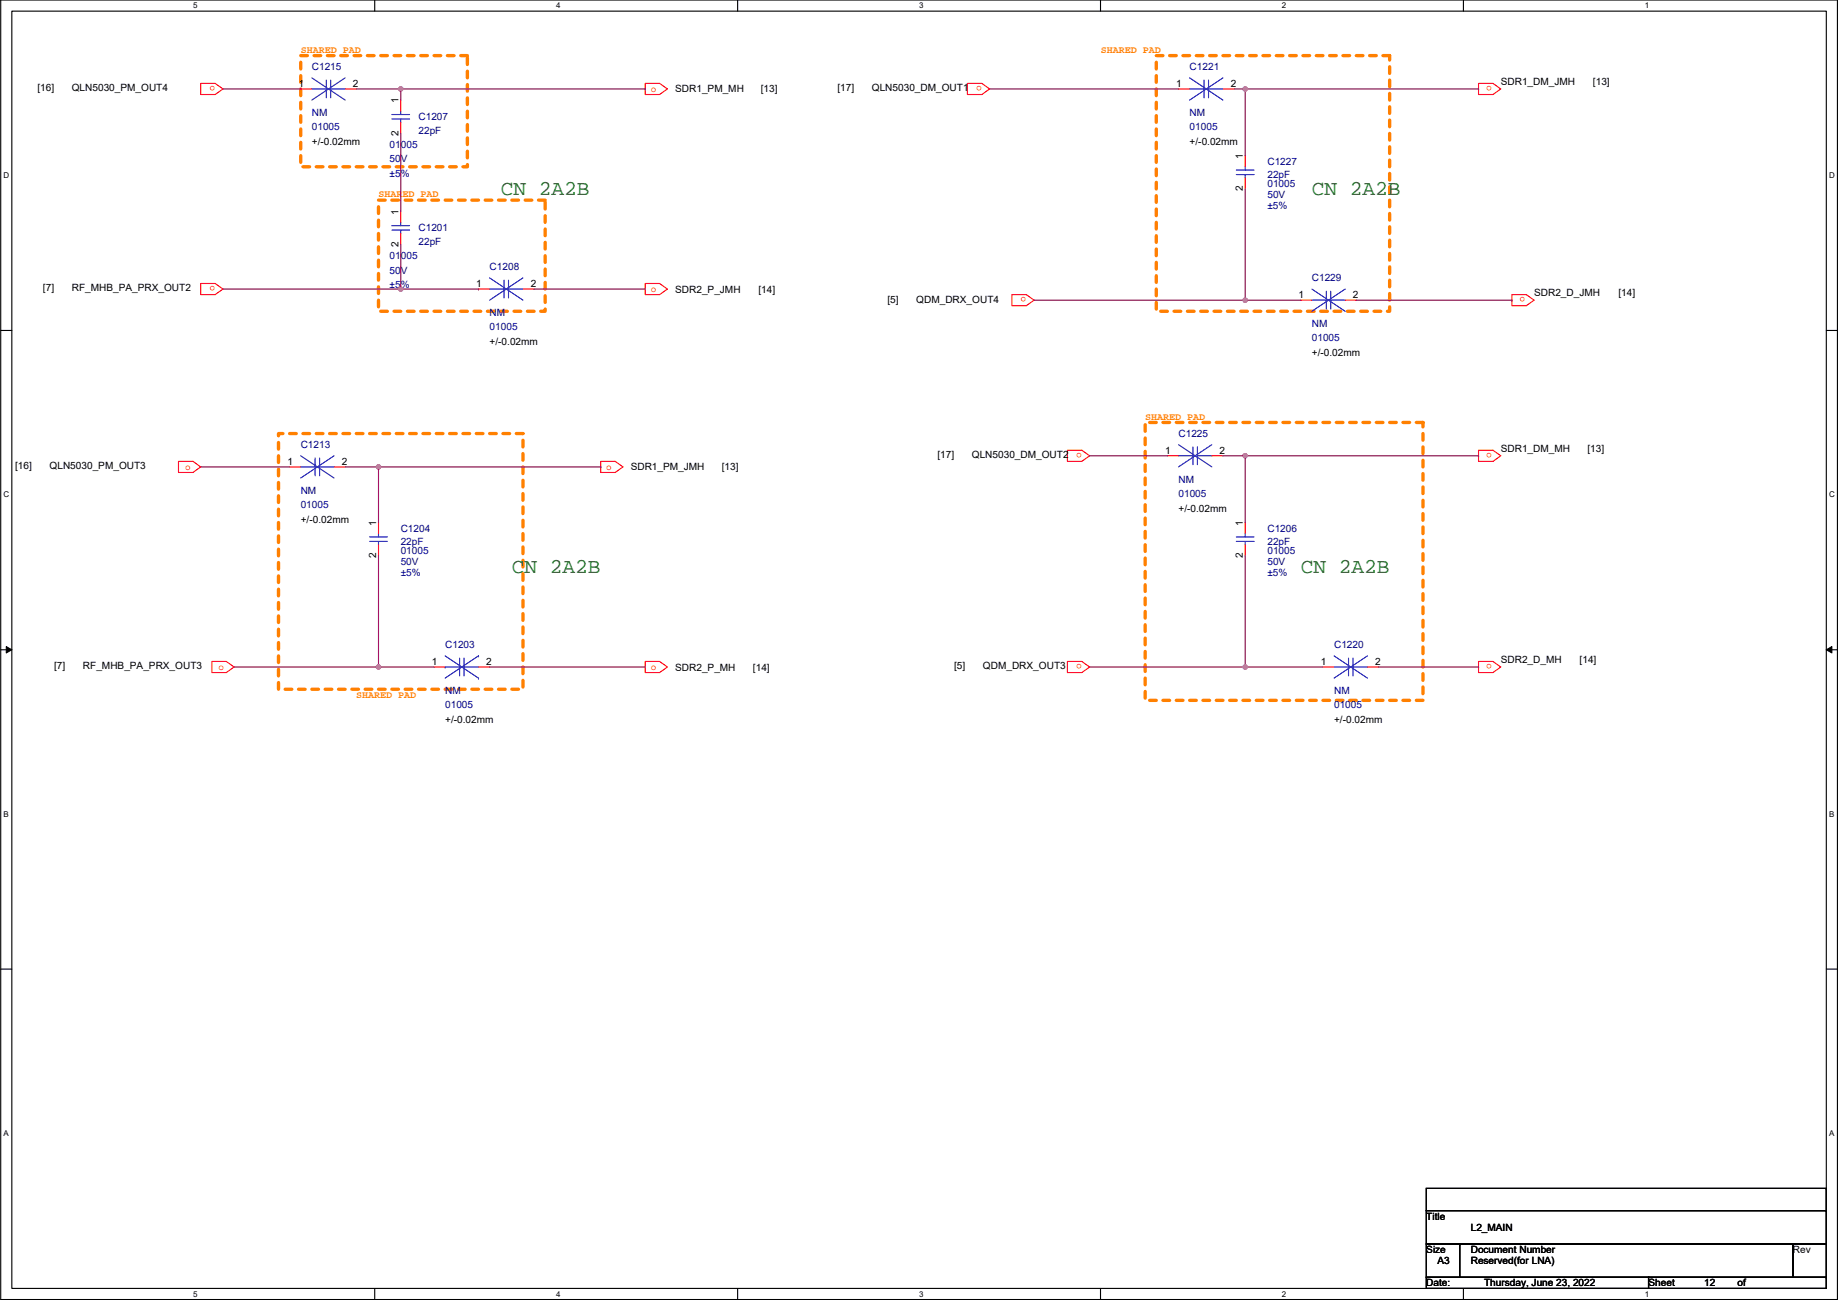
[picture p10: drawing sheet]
<svg xmlns="http://www.w3.org/2000/svg" width="420mm" height="297mm" viewBox="0 0 420 297" stroke-linecap="round" stroke-linejoin="round" font-family="sans-serif">
<path d="M.2 0h419.8v296.9h-419.8zM2.7 2.5h414.8v291.9h-414.8z" fill="none" stroke="#000" stroke-width=".25"/>
<g fill="#fff">
<path d="M44.2 .3h1v2h-1z"/>
<path d="M44.2 294.6h1v2.1h-1z"/>
</g>
<path d="M85.7 0v2.5M85.7 294.4v2.5" fill="none" stroke="#000" stroke-width=".25"/>
<g fill="#fff">
<path d="M127.1 .3h1v2h-1z"/>
<path d="M127.1 294.6h1v2.1h-1z"/>
</g>
<path d="M168.6 0v2.5M168.6 294.4v2.5" fill="none" stroke="#000" stroke-width=".25"/>
<g fill="#fff">
<path d="M210.1 .3h1v2h-1z"/>
<path d="M210.1 294.6h1v2.1h-1z"/>
</g>
<path d="M251.6 0v2.5M251.6 294.4v2.5" fill="none" stroke="#000" stroke-width=".25"/>
<g fill="#fff">
<path d="M293.1 .3h1v2h-1z"/>
<path d="M293.1 294.6h1v2.1h-1z"/>
</g>
<path d="M334.5 0v2.5M334.5 294.4v2.5" fill="none" stroke="#000" stroke-width=".25"/>
<g fill="#fff">
<path d="M376 .3h1v2h-1z"/>
<path d="M376 294.6h1v2.1h-1z"/>
<path d="M.8 39h1.3v2.1h-1.3z"/>
<path d="M418.1 39h1.3v2.1h-1.3z"/>
<path d="M.8 112h1.3v2h-1.3z"/>
<path d="M418.1 112h1.3v2h-1.3z"/>
</g>
<path d="M.2 75.5h2.5M417.5 75.5h2.5" fill="none" stroke="#000" stroke-width=".25"/>
<g fill="#fff">
<path d="M.8 185h1.2v2h-1.2z"/>
<path d="M418.1 185h1.2v2h-1.2z"/>
</g>
<path d="M.2 148.5h2.5M417.5 148.5h2.5" fill="none" stroke="#000" stroke-width=".25"/>
<path d="M1.4 147.7l1.3 .8-1.3 .7zM417.5 148.5l1.3-.8v1.5z" fill="#000" stroke="#000" stroke-width=".23"/>
<g fill="#fff">
<path d="M.8 257.9h1.2v2h-1.2z"/>
<path d="M418.1 257.9h1.2v2h-1.2z"/>
</g>
<g fill="none" stroke="#000" stroke-width=".25">
<path d="M.2 221.4h2.5M417.5 221.4h2.5M326 271.5h91.5v5.1h-91.5zM326 276.6h91.5v7.6h-91.5zM417.5 271.5h.1M417.5 276.6h.1M326 284.2h7.7v7.7h-7.7zM326 291.9h50.8v2.5h-50.8zM333.7 284.2h.1M333.7 284.2h76.2v7.7h-76.2zM376.8 291.9h.1M376.8 291.9h40.7v2.5h-40.7z"/>
<path d="M409.9 284.2h.1M409.9 284.2h7.6v7.7h-7.6zM417.5 284.2h.1M417.5 291.9h.1"/>
</g>
<path d="M68.7 12.7h38.1v25.4h-38.1zM264.3 12.7h53.4v58.4h-53.4zM86.5 45.7h38.1v25.4h-38.1zM63.7 99.1h55.8v58.4h-55.8zM261.8 96.5h63.5v63.5h-63.5z" fill="none" stroke="#ff8000" stroke-width=".76" stroke-dasharray="1.5 1.5"/>
<g fill="none" stroke="#f00" stroke-width=".25">
<path d="M45.9 19.1h3.3l1.8 1.2-1.8 1.3h-3.3zM147.5 19.1h3.3l1.8 1.2-1.8 1.3h-3.3zM221.1 19.1h3.3l1.8 1.2-1.8 1.3h-3.3zM338 19.1h3.3l1.8 1.2-1.8 1.3h-3.3zM68.7 20.3h2.6M78.9 20.3h2.5M91.6 22.9v2.5M91.6 27.9v2.6M269.4 20.3h2.5M279.6 20.3h2.5M284.6 35.6v2.5M91.6 48.3v2.5"/>
<path d="M91.6 53.3v2.6M284.6 40.6v2.6M45.9 64.8h3.3l1.8 1.2-1.8 1.3h-3.3zM109.4 66h2.5M119.5 66h2.6M147.5 64.8h3.3l1.8 1.2-1.8 1.3h-3.3zM231.3 67.3h3.3l1.8 1.3-1.8 1.3h-3.3zM297.3 68.6h2.6M307.5 68.6h2.5M345.6 67.3h3.3l1.8 1.3-1.8 1.3h-3.3zM40.8 105.4h3.3l1.8 1.3-1.8 1.3h-3.3zM66.2 106.7h2.5"/>
<path d="M76.4 106.7h2.5M86.5 119.4v2.5M137.3 105.4h3.3l1.8 1.3-1.8 1.3h-3.3zM244 102.9h3.3l1.8 1.2-1.8 1.3h-3.3zM266.9 104.1h2.5M277 104.1h2.6M284.6 119.4v2.5M338 102.9h3.3l1.8 1.2-1.8 1.3h-3.3zM86.5 124.5v2.5M284.6 124.5v2.5M48.4 151.1h3.3l1.8 1.3-1.8 1.3h-3.3zM99.2 152.4h2.6"/>
<path d="M109.4 152.4h2.5M147.5 151.1h3.3l1.8 1.3-1.8 1.3h-3.3zM244 151.1h3.3l1.8 1.3-1.8 1.3h-3.3zM302.4 152.4h2.6M312.6 152.4h2.5M338 151.1h3.3l1.8 1.3-1.8 1.3h-3.3z"/>
</g>
<g fill="none" stroke="#00f" stroke-width=".25">
<path d="M71.3 17.8l7.6 5.1M74.6 18.3v4.1M75.6 18.3v4.1M78.9 17.8l-7.6 5.1M271.9 17.8l7.7 5.1M275.2 18.3v4.1M276.3 18.3v4.1M279.6 17.8l-7.7 5.1M71.3 20.3h3.3M75.6 20.3h3.3M89.6 26.2h4M89.6 27.2h4"/>
<path d="M91.6 25.4v.8M91.6 27.2v.7M271.9 20.3h3.3M276.3 20.3h3.3M282.6 38.9h4.1M282.6 39.9h4.1M284.6 38.1v.8M284.6 39.9v.7M89.6 51.6h4M89.6 52.6h4M91.6 50.8v.8M91.6 52.6v.7"/>
<path d="M111.9 63.5l7.6 5.1M111.9 66h3.3M115.2 64v4.1M116.2 64v4.1M116.2 66h3.3M119.5 63.5l-7.6 5.1M299.9 68.6h3.3M299.9 66l7.6 5.1M303.2 66.6v4M304.2 66.6v4M304.2 68.6h3.3M307.5 66l-7.6 5.1"/>
<path d="M68.7 104.1l7.7 5.1M68.7 106.7h3.3M72 104.7v4M73.1 104.7v4M73.1 106.7h3.3M76.4 104.1l-7.7 5.1M269.4 104.1h3.3M269.4 101.6l7.6 5.1M272.7 102.1v4.1M273.7 102.1v4.1M273.7 104.1h3.3M277 101.6l-7.6 5.1"/>
<path d="M84.5 122.7h4.1M84.5 123.7h4.1M86.5 121.9v.8M86.5 123.7v.8M282.6 122.7h4.1M282.6 123.7h4.1M284.6 121.9v.8M284.6 123.7v.8M101.8 152.4h3.3M101.8 152.4h.1M101.8 149.9l7.6 5M105.1 150.4v4"/>
<path d="M106.1 150.4v4M106.1 152.4h3.3M109.4 149.9h.1M109.4 154.9h.1M109.4 149.9l-7.6 5M305 152.4h3.3M305 149.9l7.6 5M308.3 150.4v4M309.3 150.4v4M309.3 152.4h3.3M312.6 149.9l-7.6 5"/>
</g>
<g fill="none" stroke="#800040" stroke-width=".25">
<path d="M51 20.3h17.7M81.4 20.3h10.2M91.6 20.3v2.6M91.6 30.5v17.8M91.6 20.3h55.9M147.5 20.3h.1M226.2 20.3h43.2M282.1 20.3h2.5M284.6 20.3v15.3M284.6 20.3h53.4M338 20.3h.1M91.6 55.9v10.1"/>
<path d="M284.6 43.2v25.4M51 66h40.6M91.6 66h17.8M109.4 66h.1M122.1 66h25.4M236.4 68.6h48.2M284.6 68.6h12.7M310 68.6h35.6M345.6 68.6h.1M45.9 106.7h20.3M78.9 106.7h7.6M86.5 106.7v12.7"/>
<path d="M86.5 106.7h50.8M137.3 106.7h.1M249.1 104.1h17.8M279.6 104.1h5M284.6 104.1v15.3M284.6 104.1h53.4M338 104.1h.1M86.5 127v25.4M284.6 127v25.4M53.5 152.4h33M86.5 152.4h12.7M86.5 152.4h.1"/>
<path d="M111.9 152.4h35.6M249.1 152.4h35.5M284.6 152.4h17.8M284.6 152.4h.1M315.1 152.4h22.9M338 152.4h.1"/>
</g>
<g fill="#f0f" stroke="#f0f" stroke-width=".25">
<circle cx="91.6" cy="20.3" r=".51"/>
<circle cx="91.6" cy="66" r=".51"/>
<circle cx="284.6" cy="104.1" r=".51"/>
<circle cx="86.5" cy="106.7" r=".51"/>
<circle cx="86.5" cy="152.4" r=".51"/>
<circle cx="284.6" cy="152.4" r=".51"/>
<circle cx="284.6" cy="20.3" r=".51"/>
<circle cx="284.6" cy="68.6" r=".51"/>
</g>
<g font-size="4.8" fill="#008000">
<text x="114.5" y="44.7">CN 2A2B</text>
<text x="299.9" y="44.7">CN 2A2B</text>
<text x="117" y="131">CN 2A2B</text>
<text x="297.3" y="131">CN 2A2B</text>
</g>
<g font-size="2.3" fill="#ff8000">
<text x="68.7" y="12.1">SHARED PAD</text>
<text x="251.6" y="12.1">SHARED PAD</text>
<text x="86.5" y="45.1">SHARED PAD</text>
<text x="261.8" y="95.9">SHARED PAD</text>
<text x="81.4" y="159.4">SHARED PAD</text>
</g>
<g font-size="2.3" fill="#000080">
<text x="71.3" y="16">C1215</text>
<text x="271.9" y="16">C1221</text>
<text x="71.3" y="26.5">NM</text>
<text x="71.3" y="29.8">01005</text>
<text x="95.7" y="27.5">C1207</text>
<text x="271.9" y="26.5">NM</text>
<text x="271.9" y="29.8">01005</text>
<text x="89.1" y="33.8">01005</text>
<text x="95.7" y="30.5">22pF</text>
<text x="89.1" y="37.1">50V</text>
<text x="89.1" y="40.4">±5%</text>
<text x="289.7" y="37.6">C1227</text>
<text x="289.7" y="40.7">22pF</text>
<text x="289.7" y="42.7">01005</text>
<text x="289.7" y="45.3">50V</text>
<text x="289.7" y="47.8">±5%</text>
<text x="95.7" y="52.9">C1201</text>
<text x="89.1" y="59.2">01005</text>
<text x="95.7" y="55.9">22pF</text>
<text x="89.1" y="62.5">50V</text>
<text x="89.1" y="65.8">±5%</text>
<text x="111.9" y="61.8">C1208</text>
<text x="299.9" y="64.3">C1229</text>
<text x="111.9" y="72.2">NM</text>
<text x="111.9" y="75.5">01005</text>
<text x="299.9" y="74.7">NM</text>
<text x="299.9" y="78">01005</text>
<text x="269.4" y="99.9">C1225</text>
<text x="68.7" y="102.4">C1213</text>
<text x="68.7" y="112.8">NM</text>
<text x="269.4" y="110.3">NM</text>
<text x="269.4" y="113.6">01005</text>
<text x="68.7" y="116.1">01005</text>
<text x="91.6" y="121.5">C1204</text>
<text x="91.6" y="124.5">22pF</text>
<text x="289.7" y="121.5">C1206</text>
<text x="289.7" y="124.5">22pF</text>
<text x="91.6" y="126.5">01005</text>
<text x="91.6" y="129.1">50V</text>
<text x="91.6" y="131.6">±5%</text>
<text x="289.7" y="126.5">01005</text>
<text x="289.7" y="129.1">50V</text>
<text x="289.7" y="131.6">±5%</text>
<text x="101.8" y="148.1">C1203</text>
<text x="305" y="148.1">C1220</text>
<text x="101.8" y="158.5">NM</text>
<text x="101.8" y="161.8">01005</text>
<text x="305" y="158.5">NM</text>
<text x="305" y="161.8">01005</text>
</g>
<g font-size="2.3">
<text x="8.5" y="20.9">[16]</text>
<text x="16.4" y="20.9">QLN5030_PM_OUT4</text>
<text x="68.2" y="19.8">1</text>
<text x="80.7" y="19.8">2</text>
<text x="91.1" y="23.6" transform="rotate(-90 91.1 23.6)">1</text>
<text x="154.3" y="21.1">SDR1_PM_MH</text>
<text x="173.9" y="21.1">[13]</text>
<text x="191.4" y="20.9">[17]</text>
<text x="199.3" y="20.9">QLN5030_DM_OUT1</text>
<text x="268.9" y="19.8">1</text>
<text x="281.3" y="19.8">2</text>
<text x="343.1" y="19.3">SDR1_DM_JMH</text>
<text x="364.1" y="19.3">[13]</text>
<text x="71.3" y="33.1">+/-0.02mm</text>
<text x="91.1" y="31" transform="rotate(-90 91.1 31)">2</text>
<text x="271.9" y="33.1">+/-0.02mm</text>
<text x="284.1" y="36.3" transform="rotate(-90 284.1 36.3)">1</text>
<text x="284.1" y="43.7" transform="rotate(-90 284.1 43.7)">2</text>
<text x="91.1" y="49" transform="rotate(-90 91.1 49)">1</text>
<text x="91.1" y="56.4" transform="rotate(-90 91.1 56.4)">2</text>
<text x="108.9" y="65.5">1</text>
<text x="121.3" y="65.5">2</text>
<text x="9.8" y="66.6">[7]</text>
<text x="16.4" y="66.6">RF_MHB_PA_PRX_OUT2</text>
<text x="154.3" y="66.8">SDR2_P_JMH</text>
<text x="173.4" y="66.8">[14]</text>
<text x="202.9" y="69.1">[5]</text>
<text x="209.5" y="69.1">QDM_DRX_OUT4</text>
<text x="296.8" y="68.1">1</text>
<text x="309.3" y="68.1">2</text>
<text x="350.7" y="67.6">SDR2_D_JMH</text>
<text x="370" y="67.6">[14]</text>
<text x="111.9" y="78.8">+/-0.02mm</text>
<text x="299.9" y="81.3">+/-0.02mm</text>
<text x="3.5" y="107.2">[16]</text>
<text x="11.3" y="107.2">QLN5030_PM_OUT3</text>
<text x="65.7" y="106.2">1</text>
<text x="78.1" y="106.2">2</text>
<text x="144.2" y="107.5">SDR1_PM_JMH</text>
<text x="165" y="107.5">[13]</text>
<text x="214.3" y="104.7">[17]</text>
<text x="222.2" y="104.7">QLN5030_DM_OUT2</text>
<text x="266.3" y="103.6">1</text>
<text x="278.8" y="103.6">2</text>
<text x="343.1" y="103.2">SDR1_DM_MH</text>
<text x="362.9" y="103.2">[13]</text>
<text x="68.7" y="119.4">+/-0.02mm</text>
<text x="269.4" y="116.9">+/-0.02mm</text>
<text x="86" y="120.1" transform="rotate(-90 86 120.1)">1</text>
<text x="284.1" y="120.1" transform="rotate(-90 284.1 120.1)">1</text>
<text x="86" y="127.5" transform="rotate(-90 86 127.5)">2</text>
<text x="284.1" y="127.5" transform="rotate(-90 284.1 127.5)">2</text>
<text x="12.4" y="153">[7]</text>
<text x="19" y="153">RF_MHB_PA_PRX_OUT3</text>
<text x="98.7" y="151.9">1</text>
<text x="111.2" y="151.9">2</text>
<text x="154.3" y="153.2">SDR2_P_MH</text>
<text x="172.1" y="153.2">[14]</text>
<text x="218.1" y="153">[5]</text>
<text x="224.7" y="153">QDM_DRX_OUT3</text>
<text x="301.9" y="151.9">1</text>
<text x="314.4" y="151.9">2</text>
<text x="343.1" y="151.4">SDR2_D_MH</text>
<text x="361.1" y="151.4">[14]</text>
<text x="101.8" y="165.1">+/-0.02mm</text>
<text x="305" y="165.1">+/-0.02mm</text>
<text x="326" y="278.7">Title</text>
<text x="336.2" y="281.2">L2_MAIN</text>
<text x="326" y="286.3">Size</text>
<text x="336.2" y="286.3">Document Number</text>
<text x="409.9" y="286.3">Rev</text>
<text x="326" y="293.9">Date:</text>
<text x="328.6" y="288.8">A3</text>
<text x="336.2" y="288.8">Reserved(for LNA)</text>
<text x="339.3" y="293.9">Thursday, June 23, 2022</text>
<text x="376.8" y="293.9">Sheet</text>
<text x="389.5" y="293.9">12</text>
<text x="397.2" y="293.9">of</text>
</g>
<g font-size="2.3" fill="#f00">
<text x="49.2" y="19.7" transform="rotate(180 49.2 19.7)">o</text>
<text x="148.8" y="21">o</text>
<text x="224.4" y="19.7" transform="rotate(180 224.4 19.7)">o</text>
<text x="341" y="19.7" transform="rotate(180 341 19.7)">o</text>
<text x="49.2" y="65.4" transform="rotate(180 49.2 65.4)">o</text>
<text x="148.8" y="66.7">o</text>
<text x="234.6" y="68" transform="rotate(180 234.6 68)">o</text>
<text x="348.7" y="68" transform="rotate(180 348.7 68)">o</text>
<text x="42.3" y="107.3">o</text>
<text x="138.6" y="107.3">o</text>
<text x="247.3" y="103.5" transform="rotate(180 247.3 103.5)">o</text>
<text x="341" y="103.5" transform="rotate(180 341 103.5)">o</text>
<text x="49.9" y="153">o</text>
<text x="148.8" y="153">o</text>
<text x="247.3" y="151.8" transform="rotate(180 247.3 151.8)">o</text>
<text x="341" y="151.8" transform="rotate(180 341 151.8)">o</text>
</g>
<g font-size="1.8">
<text x="44.2" y="1.9">5</text>
<text x="127.1" y="1.9">4</text>
<text x="210.1" y="1.9">3</text>
<text x="293.1" y="1.9">2</text>
<text x="376" y="1.9">1</text>
<text x=".8" y="40.7">D</text>
<text x="418.1" y="40.7">D</text>
<text x=".8" y="113.6">C</text>
<text x="418.1" y="113.6">C</text>
<text x=".8" y="186.6">B</text>
<text x="418.1" y="186.6">B</text>
<text x=".8" y="259.6">A</text>
<text x="418.1" y="259.6">A</text>
<text x="44.2" y="296.3">5</text>
<text x="127.1" y="296.3">4</text>
<text x="210.1" y="296.3">3</text>
<text x="293.1" y="296.3">2</text>
<text x="376" y="296.3">1</text>
</g>
</svg>
